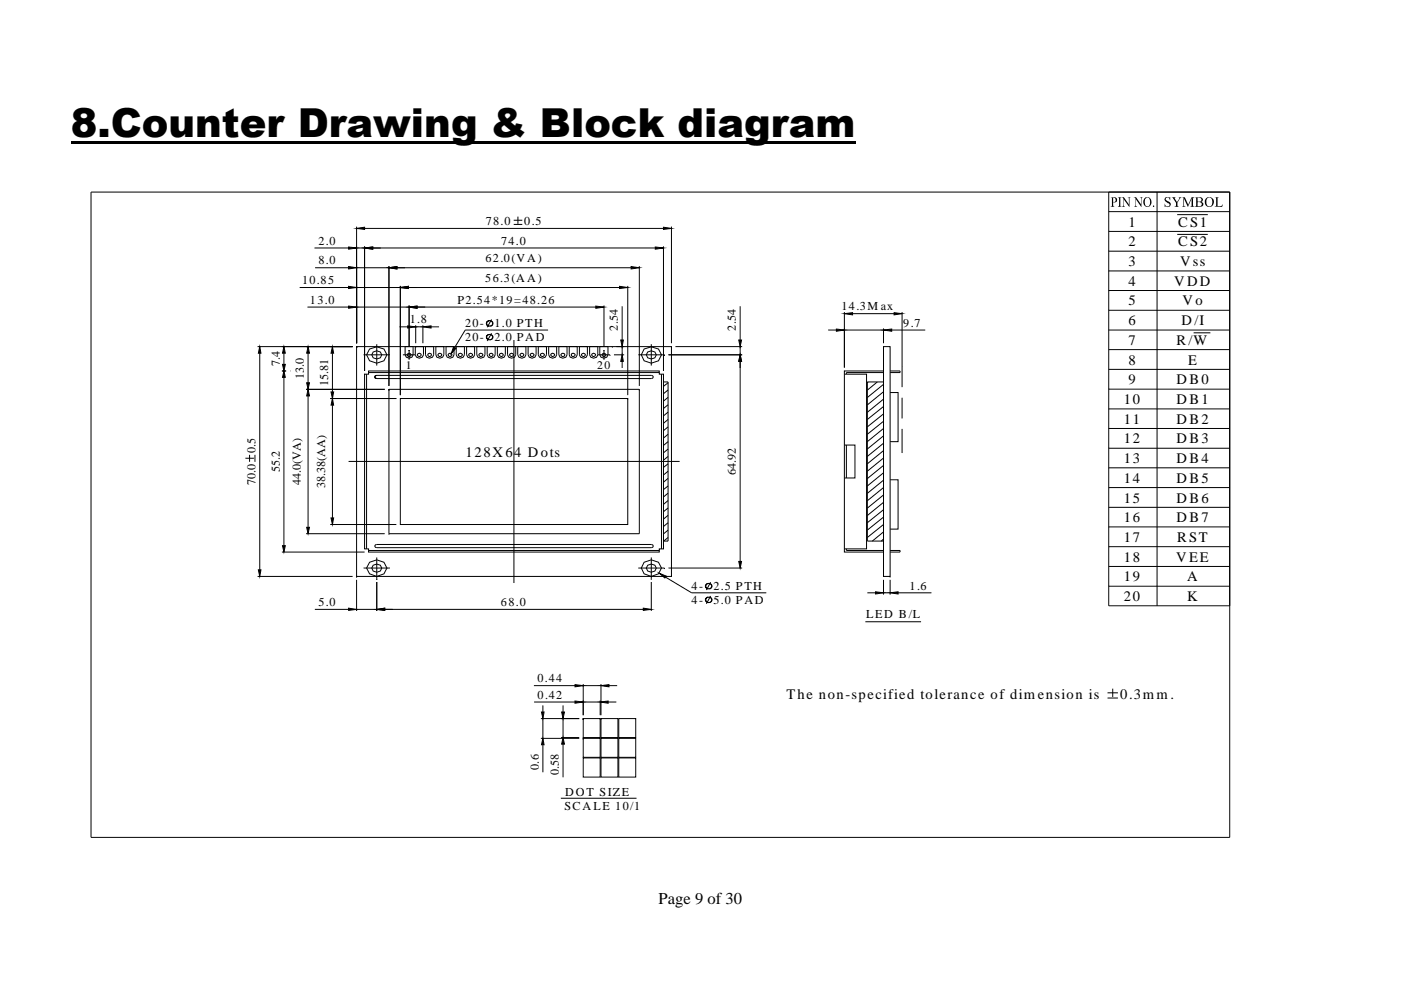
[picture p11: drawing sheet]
<svg xmlns="http://www.w3.org/2000/svg" width="297mm" height="210mm" viewBox="0 0 297 210" stroke-linecap="round" stroke-linejoin="round" font-family="sans-serif">
<path d="M15 30h166.4v.5h-166.4z" fill="#000"/>
<g fill="none" stroke="#000" stroke-width=".21">
<path d="M19.3 40.7h241.4v136.8h-241.4zM66.7 52.6h7.2M66.8 56.8h7.1M73.9 52.4l1.7 .2-1.7 .2zM73.9 56.5l1.7 .3-1.7 .2zM75.6 48.4l1.7-.2v.4zM75.6 48.4h.1M75.6 52.6h.1M75.6 56.8h.1M75.6 48v24.8M75.6 52.6h1.7M75.6 56.8h6.9"/>
<path d="M77.3 52.6l1.7-.2v.4zM77.3 48.4h63.4M77.3 52.2v26.5M79 52.6h59.9M82.5 56.8l1.7-.3v.5zM82.5 56.8h.1M82.5 56.4v25.4M84.2 56.8h49.6M108.9 46.7h1.8M108.9 47.6h1.8M109.8 45.9v1.6M133.8 56.5l1.7 .3-1.7 .2z"/>
<path d="M135.5 56.4v25.4M138.9 52.4l1.8 .2-1.8 .2zM140.7 48.2l1.7 .2-1.7 .2zM140.7 52.2v26.5M142.4 48v24.8M235.1 40.7v87.7h25.6M235.1 44.9h25.6M235.1 49.1h25.6M235.1 53.3h25.6M235.1 57.4h25.6M245.3 40.7v87.7M249.6 45.5h6.5"/>
<path d="M249.6 49.7h6.5M54.6 73.5h20.2M55.1 73.5l.2 1.4h-.5zM55.1 73.5h.1M55.1 74.9v45.9M59.8 78.7h.9M59.9 77.3h.6l-.3 1.4zM60.2 78.7l.3 1.3h-.6zM60.2 73.5l.3 1.4h-.6zM60.2 78.7h.1M60.2 73.5h.1M60.2 74.9v2.4"/>
<path d="M61.5 78.7h.1M63.5 61h10.4M65.2 65.1h8.7M65.3 73.5l.3 1.4h-.6zM65.3 73.5h.1M65.3 74.9v6.3M70.5 73.5l.2 1.4h-.5zM70.5 73.5h.1M70.5 74.9v8.2M73.9 64.9l1.7 .2-1.7 .3zM73.9 60.7l1.7 .3-1.7 .2zM75.6 73.5h66.8v48.7h-66.8z"/>
<path d="M75.6 73.5h.1M75.6 65.1h.1M75.6 61h.1M75.6 65.1h11.1M75.6 61h9.3M77.1 75.2h5.6M77.3 79.3h.8v-.6h61.7v.6h.9v37.1h-.9v.7h-61.7v-.7h-.8zM77.3 79.3h.1M77.7 79.3v37.1M78.1 79h61.7M78.4 74l1.5-.5 1.5 .5 .6 1.2-.6 1.3-1.5 .5-1.5-.5-.7-1.3zM79.1 74.6l.8-.2 .7 .2 .3 .6-.3 .7-.7 .2-.8-.2-.3-.7z"/>
<path d="M79.6 79.7l58.5-.1 .3 .1 .1 .2-.1 .3-.3 .1h-58.2l-.3-.1-.1-.3zM79.9 73v4.5M84.7 69.3h1.7M84.9 61l1.7-.3v.5zM84.9 60.6v23.2M85.4 75.2h2.6M85.9 73.5h1.7v1.7l-.3 .5-.6 .2-.6-.2-.2-.5zM86.4 69.1l1.7 .2-1.7 .3zM86.4 75l.3-.1 .3 .1 .2 .2-.2 .3-.3 .1-.3-.1-.1-.3zM86.6 61h44.8M86.7 65.1l1.7-.2v.5zM86.7 74.2h.1"/>
<path d="M86.7 65.1h.1M86.7 64.8v8.7M86.7 74.2v2.1M88 73.5h1.8v1.7l-.3 .5-.6 .2-.6-.2-.3-.5zM88.1 73.5h.1M88.1 69.3h.1M88.1 69v3.8M88.1 69.3h1.6M88.4 65.1h37.9M88.6 75l.3-.1 .3 .1 .1 .2-.1 .3-.3 .1-.3-.1-.1-.3zM89.7 69.3l1.7-.2v.5zM89.7 69v3.8"/>
<path d="M90.2 73.5h1.7v1.7l-.2 .5-.6 .2-.6-.2-.3-.5zM90.8 75l.3-.1 .3 .1v.5l-.3 .1-.3-.1-.1-.3zM91.4 69.3h1.7M92.4 73.5h1.7v1.7l-.3 .5-.5 .2-.7-.2-.2-.5zM93 75l.3-.1 .3 .1 .1 .2-.1 .3-.3 .1-.3-.1-.2-.3zM94.6 73.5h1.7v1.7l-.3 .5-.6 .2-.6-.2-.2-.5zM95.1 75l.3-.1 .3 .1 .1 .2-.1 .3-.3 .1-.3-.1-.1-.3zM96.1 73.6l.6 .2-1 1.2zM96.7 73.5h1.8v1.7l-.3 .5-.6 .2-.6-.2-.3-.5zM97.3 75l.3-.1 .4 .3-.4 .4-.3-.1-.1-.3zM98.9 73.5h1.7v1.7l-.2 .5-.6 .2-.6-.2-.3-.5zM99.5 75l.3-.1 .3 .1 .1 .2-.1 .3-.3 .1-.3-.1-.1-.3z"/>
<path d="M101.1 73.5h1.7v1.7l-.2 .5-.7 .2-.6-.2-.2-.5zM101.6 75l.3-.1 .5 .3-.1 .3-.4 .1-.3-.1-.1-.3zM103.3 73.5h1.7v1.7l-.3 .5-.6 .2-.6-.2-.2-.5zM103.7 68a.59 .59 0 0 0-.6 .7 .59 .59 0 0 0 .8 .4 .61 .61 0 0 0 .6-.8 .61 .61 0 0 0-1-.2 .56 .56 0 0 0-.3 .6 .56 .56 0 0 0 .5 .4M103.7 70.9a.59 .59 0 0 0-.6 .7 .59 .59 0 0 0 .8 .5 .61 .61 0 0 0 .6-.9 .61 .61 0 0 0-1-.2 .56 .56 0 0 0-.3 .6 .56 .56 0 0 0 .5 .5M103.8 75l.3-.1 .3 .1 .2 .2-.2 .3-.3 .1-.3-.1-.1-.3zM103.9 68a.58 .58 0 0 1 .5 .6 .58 .58 0 0 1-.5 .5M103.9 70.9a.57 .57 0 0 1 .5 .6 .57 .57 0 0 1-.5 .6M104.2 67.7l-.9 1.7M104.2 70.7l-.9 1.6M105.4 73.5h1.7v1.7l-.2 .5-.6 .2-.6-.2-.3-.5zM106 75l.3-.1 .3 .1 .1 .2-.1 .3-.3 .1-.3-.1-.1-.3z"/>
<path d="M107.6 73.5h1.7v1.7l-.2 .5-.6 .2-.6-.2-.3-.5zM108.2 75l.3-.1 .3 .1 .1 .2-.1 .3-.3 .1-.3-.1-.2-.3zM109 72.1v51.5M109.8 73.5h1.7v1.7l-.3 .5-.5 .2-.7-.2-.2-.5zM110.4 75l.3-.1 .3 .1 .1 .2-.1 .3-.3 .1-.3-.1-.2-.3zM112 73.5h1.7v1.7l-.3 .5-.6 .2-.6-.2-.2-.5zM112.5 75l.3-.1 .3 .1 .1 .2-.1 .3-.3 .1-.3-.1-.1-.3zM114.1 73.5h1.8v1.7l-.3 .5-.6 .2-.6-.2-.3-.5zM114.7 75l.3-.1 .4 .3-.4 .4-.3-.1-.1-.3zM116.2 70h-17.6l-2.2 3.7M116.3 73.5h1.7v1.7l-.2 .5-.6 .2-.6-.2-.3-.5zM116.9 75l.3-.1 .3 .1 .1 .2-.1 .3-.3 .1-.3-.1-.1-.3z"/>
<path d="M118.5 73.5h1.7v1.7l-.2 .5-.7 .2-.6-.2-.2-.5zM119 75l.3-.1 .4 .1v.5l-.4 .1-.3-.1-.1-.3zM120.7 73.5h1.7v1.7l-.3 .5-.6 .2-.6-.2-.2-.5zM121.2 75l.3-.1 .5 .3-.2 .3-.3 .1-.3-.1zM122.8 73.5h1.7v1.7l-.2 .5-.6 .2-.6-.2-.3-.5zM123.4 75l.3-.1 .3 .1 .1 .2-.1 .3-.3 .1-.3-.1-.1-.3zM125 73.5h1.7v1.7l-.2 .5-.6 .2-.6-.2-.3-.5zM125.6 75l.3-.1 .2 .1 .2 .2-.2 .3-.2 .1-.3-.1-.2-.3zM126.3 64.9l1.8 .2-1.8 .3zM126.7 75.2h2.6M127.2 73.5h1.7v1.7l-.3 .5-.5 .2-.7-.2-.2-.5zM127.8 75l.3-.1 .3 .1 .1 .2-.1 .3-.3 .1-.3-.1-.2-.3z"/>
<path d="M128.1 74.2h.1M128.1 64.8v8.7M128.1 74.2v2.1M129.3 75.2h.1M129.8 73.5h.1M130.2 75.2h2.1M130.7 73.5h1.6M131.4 60.7l1.7 .3-1.7 .2zM131.6 72.1h.6l-.3 1.4zM131.9 75.2l.3 1.4h-.6zM131.9 73.5h.1M131.9 64.9v7.2"/>
<path d="M131.9 73.5v1.7M131.9 76.6v1.4M133.1 60.6v23.2M135.3 75.2h5.6M136.6 74l1.5-.5 1.5 .5 .6 1.2-.6 1.3-1.5 .5-1.5-.5-.6-1.3zM137.3 74.6l.8-.2 .7 .2 .3 .6-.3 .7-.7 .2-.8-.2-.3-.7zM138.1 73v4.5M140.2 79.3v37.1M140.7 79.3h.1M140.9 75.2h.1M141.7 75.2h15.6M142.4 73.5h.1"/>
<path d="M143.2 73.5h14.1M156.6 72.1h.6l-.3 1.4zM156.9 75.2l.3 1.4h-.6zM156.9 75.2h.1M156.9 73.5h.1M156.9 64.9v7.2M156.9 73.5v1.7M156.9 76.6v42.4M175.6 70h1.7M177.3 69.8l1.7 .2-1.7 .2zM179 66.5l1.8-.2v.5zM179 79.3h4.7v37.1h-4.7"/>
<path d="M179 66.2v11.7M179 66.5h.1M179 78.7h.1M179 70h8.3M180.8 66.5h8.8M187.3 70l1.8-.2v.4zM187.3 73.5h1.4v48.7h-1.4zM187.3 78.7h-8.3v38.4h8.3M187.3 73.5h.1M187.3 79h-7.9v.3M187.3 69.6v3.2M188.7 78.7h2.1v.3h-2.1"/>
<path d="M189.1 70h7.1M189.6 66.3l1.7 .2-1.7 .3zM191.3 66.2v15.9M191.3 77.7h.1M235.1 70h25.6M235.1 61.6h25.6M235.1 65.8h25.6M235.1 74.1h25.6M235.1 78.3h25.6M253.1 70.6h3.5M52 97.2h1.8M52.9 96.4v1.5"/>
<path d="M54.1 96.4v1.5M60.2 80v35.7M64.9 82.5h16.7M65 81.2h.6l-.3 1.3zM65.3 82.5l.3 1.4h-.6zM65.3 82.5h.1M65.3 83.9v27.9M70 84.5h14M70.2 83.1h.5l-.2 1.4zM70.5 84.5l.2 1.4h-.5zM70.5 84.5h.1M70.5 85.9v23.9"/>
<path d="M73.9 97.8h70.2M82.5 82.5h.1M82.5 82.5h53M82.5 82.5v30.7M84.9 84.5h48.2v26.7h-48.2zM84.9 84.5h.1M133.1 84.5h.1M135.5 82.5h.1M135.5 82.5v30.7h-53M140.7 81h.9v33.7h-.9M141.6 81.2l-.9 .7M141.6 82.7l-.9 .8"/>
<path d="M141.6 84.2l-.9 .8M141.6 85.8l-.9 .8M141.6 87.4l-.9 .8M141.6 88.9l-.9 .8M141.6 90.5l-.9 .8M141.6 92.1l-.9 .8M141.6 93.6l-.9 .8M141.6 95.2l-.9 .8M141.6 96.8l-.9 .8M141.6 98.3l-.9 .8M141.6 99.9l-.9 .8M179 94.4h2.3v6.9h-2.3"/>
<path d="M179.4 94.4v6.9M184.1 81l-.2 .2M186 81l-2.1 1.7M187.3 81.5l-3.4 2.8M187.3 83.1l-3.4 2.8M187.3 84.6l-3.4 2.8M187.3 86.2l-3.4 2.7M187.3 87.8l-3.4 2.7M187.3 89.3l-3.4 2.8M187.3 90.8l-3.4 2.8M187.3 92.4l-3.4 2.8M187.3 94l-3.4 2.8"/>
<path d="M187.3 95.5l-3.4 2.8M187.3 97.1l-3.4 2.8M187.3 98.7l-3.4 2.8M187.3 81h-3.4v33.7h3.4M188.7 83.2h1.7v10.4h-1.7M191.3 84.3v4.4M191.3 90.9v5.2M235.1 82.5h25.6M235.1 86.7h25.6M235.1 90.8h25.6M235.1 95h25.6M235.1 99.2h25.6"/>
<path d="M59.8 117.1h17.5M59.9 115.7h.6l-.3 1.4zM64.9 113.2h16.7M65 111.8h.6l-.3 1.4zM70 111.2h14M70.2 109.8h.5l-.2 1.4zM78.1 117.1h.1M78.1 116.7h61.7M78.4 119.2l1.5-.5 1.5 .5 .6 1.2-.6 1.3-1.5 .5-1.5-.5-.7-1.3zM79.1 119.8l.8-.2 .7 .2 .3 .6-.3 .7-.7 .2-.8-.2-.3-.7zM79.6 115.5l58.5-.1 .3 .1 .1 .3-.1 .2-.3 .1h-58.2l-.3-.1-.1-.2zM79.9 118.2v4.5"/>
<path d="M82.5 113.2h.1M84.9 111.2h.1M136.6 119.2l1.5-.5 1.5 .5 .6 1.2-.6 1.3-1.5 .5-1.5-.5-.6-1.3zM137.3 119.8l.8-.2 .7 .2 .3 .6-.3 .7-.7 .2-.8-.2-.3-.7zM138.1 118.2v4.5M141.6 101.4l-.9 .8M141.6 103l-.9 .8M141.6 104.6l-.9 .8M141.6 106.1l-.9 .8M141.6 107.7l-.9 .8M141.6 109.3l-.9 .8M141.6 110.8l-.9 .8"/>
<path d="M141.6 112.4l-.9 .8M141.6 114l-.9 .7M156.6 119h.6l-.3 1.4zM179.4 116.4v.3h7.9M187.3 100.2l-3.4 2.8M187.3 101.8l-3.4 2.8M187.3 103.4l-3.4 2.8M187.3 104.9l-3.4 2.8M187.3 106.5l-3.4 2.8M187.3 108.1l-3.4 2.7M187.3 109.6l-3.4 2.8M187.3 111.2l-3.4 2.8"/>
<path d="M187.3 112.8l-2.3 1.9M187.3 114.3l-.4 .4M188.7 101.7h1.7v10.5h-1.7M188.7 116.7h2.1v.4h-2.1M235.1 115.9h25.6M235.1 111.7h25.6M235.1 107.6h25.6M235.1 103.4h25.6M54.6 122.2h20.2M54.8 120.8h.5l-.2 1.4zM66.8 129.2h7.1M73.9 128.9l1.7 .3-1.7 .2z"/>
<path d="M75.6 122.2h.1M75.6 129.2h.1M75.6 122.9v6.6M75.6 129.2h4.3M77.1 120.4h5.6M79.9 129.2l1.7-.3v.5zM79.9 122.7h.1M79.9 129.2h.1M79.9 123.4v6.1M81.6 129.2h54.8M135.3 120.4h5.6M136.4 128.9l1.7 .3-1.7 .2z"/>
<path d="M138.1 122.7h.1M138.1 123.4v6.1M139.8 121.5l1.5 .7-.3 .4zM140.9 120.4h.1M141.1 122.4l5.5 3.3h15.9M141.7 120.4h15.6M150.2 123.7a.59 .59 0 0 0-.6 .7 .59 .59 0 0 0 .8 .4 .6 .6 0 0 0 .4-.7 .6 .6 0 0 0-.8-.4 .6 .6 0 0 0-.2 .9l.4 .2M150.2 126.6a.59 .59 0 0 0-.6 .7 .59 .59 0 0 0 .8 .5 .62 .62 0 0 0 .5-.8 .62 .62 0 0 0-.9-.4 .62 .62 0 0 0-.2 .9l.4 .3M150.4 123.7a.58 .58 0 0 1 .5 .6 .58 .58 0 0 1-.5 .5M150.4 126.6a.57 .57 0 0 1 .5 .6 .57 .57 0 0 1-.5 .6M150.7 123.4l-.9 1.7M150.7 126.4l-.9 1.6"/>
<path d="M183.5 131.8h11.8M183.9 125.7h1.7M185.6 125.5l1.7 .2-1.7 .2zM187.3 125.7h1.4M187.3 122.9v3.2M187.3 122.2h.1M188.7 125.7l1.7-.2v.4zM188.7 122.2h.1M188.7 122.9v3.2M190.4 125.7h7.1M235.1 120.1h25.6M235.1 124.3h25.6"/>
<path d="M113.2 145.4h8.7M113.2 148.8h8.7M114.7 152.4h8.1M114.7 156.5h8.1M114.8 151h.6l-.3 1.4zM115.1 156.5l.3 1.4h-.6zM115.1 156.5h.1M115.1 149.6v1.4M115.1 152.4v4.1M115.1 157.9v5.8M119 156.4h3.8M119.1 151h.6l-.3 1.4z"/>
<path d="M119.4 156.4l.3 1.4h-.6zM119.4 156.4h.1M119.4 149.6v1.4M119.4 152.4v4M119.4 157.8v7M121.9 145.2l1.8 .2-1.8 .2zM121.9 148.6l1.8 .2-1.8 .3zM123.7 156.5h3.6v4.1h-3.6zM123.7 152.4h3.6v4h-3.6zM123.7 152.4h.1M123.7 156.5h.1M123.7 156.4h.1"/>
<path d="M123.7 145.4h.1M123.7 148.8h.1M123.7 145v6.6M123.7 145.4h3.7M123.7 148.8h3.6M127.3 148.8l1.6-.2v.5zM127.3 152.4h.1M127.3 148.5v3.1M127.4 156.5h3.6v4.1h-3.6zM127.4 152.4h3.6v4h-3.6zM127.4 145.4l1.7-.2v.4zM127.4 152.4h.1"/>
<path d="M127.4 145v6.6M128.9 148.8h1.8M129.1 145.4h1.7M131.2 156.5h3.6v4.1h-3.6zM131.2 152.4h3.6v4h-3.6zM234.8 146.9h2.2M234.8 148h2.2M235.9 146v1.8M118.9 169.2h16.1M123.7 160.7h3.6v4.1h-3.6zM127.4 160.7h3.6v4.1h-3.6zM131.2 160.7h3.6v4.1h-3.6z"/>
</g>
<g fill="#000">
<path d="M73.9 52.4l1.7 .2-1.7 .2zM73.9 56.5l1.7 .3-1.7 .2zM75.6 48.4l1.7-.2v.4zM77.3 52.6l1.7-.2v.4zM82.5 56.8l1.7-.3v.5zM133.8 56.5l1.7 .3-1.7 .2zM138.9 52.4l1.8 .2-1.8 .2zM140.7 48.2l1.7 .2-1.7 .2zM55.1 73.5l.2 1.4h-.5zM59.9 77.3h.6l-.3 1.4zM60.2 73.5l.3 1.4h-.6zM65.3 73.5l.3 1.4h-.6z"/>
<path d="M70.5 73.5l.2 1.4h-.5zM73.9 64.9l1.7 .2-1.7 .3zM73.9 60.7l1.7 .3-1.7 .2zM86.4 69.1l1.7 .2-1.7 .3zM84.9 61l1.7-.3v.5zM86.7 65.1l1.7-.2v.5zM89.7 69.3l1.7-.2v.5zM96.1 73.6l.6 .2-1 1.2zM126.3 64.9l1.8 .2-1.8 .3zM131.4 60.7l1.7 .3-1.7 .2zM131.9 75.2l.3 1.4h-.6zM131.6 72.1h.6l-.3 1.4z"/>
<path d="M156.9 75.2l.3 1.4h-.6zM156.6 72.1h.6l-.3 1.4zM177.3 69.8l1.7 .2-1.7 .2zM179 66.5l1.8-.2v.5zM187.3 70l1.8-.2v.4zM189.6 66.3l1.7 .2-1.7 .3zM60.2 78.7l.3 1.3h-.6zM65.3 82.5l.3 1.4h-.6zM65 81.2h.6l-.3 1.3zM70.5 84.5l.2 1.4h-.5zM70.2 83.1h.5l-.2 1.4zM59.9 115.7h.6l-.3 1.4z"/>
<path d="M65 111.8h.6l-.3 1.4zM70.2 109.8h.5l-.2 1.4zM156.6 119h.6l-.3 1.4zM54.8 120.8h.5l-.2 1.4zM73.9 128.9l1.7 .3-1.7 .2zM79.9 129.2l1.7-.3v.5zM136.4 128.9l1.7 .3-1.7 .2zM139.8 121.5l1.5 .7-.3 .4zM185.6 125.5l1.7 .2-1.7 .2zM188.7 125.7l1.7-.2v.4zM114.8 151h.6l-.3 1.4zM115.1 156.5l.3 1.4h-.6z"/>
<path d="M119.1 151h.6l-.3 1.4zM119.4 156.4l.3 1.4h-.6zM121.9 145.2l1.8 .2-1.8 .2zM121.9 148.6l1.8 .2-1.8 .3zM127.3 148.8l1.6-.2v.5zM127.4 145.4l1.7-.2v.4z"/>
<path d="M235.8 41.9h.4l-.2 .1v.8h.2l-.2 .1v.6l.3 .4h-.8l.3-.2z" fill-rule="evenodd"/>
<path d="M235.5 41.8a1.25 1.25 0 0 1 1.2 .2 .58 .58 0 0 1 0 .7 .58 .58 0 0 1-.7 .2 .49 .49 0 0 0 .6-.4 .49 .49 0 0 0-.4-.6z" fill-rule="evenodd"/>
<path d="M237 41.8h.8l-.3 .2v1.7l.3 .2h-.8l.3-.4v-1.3z" fill-rule="evenodd"/>
<path d="M238.2 42.1l.1 1.6 .2 .2h-.6l.3-.4z" fill-rule="evenodd"/>
<path d="M237.8 41.8h.5l1 1.5 .1 .6-1.2-1.8z" fill-rule="evenodd"/>
<path d="M239.1 41.8h.6l-.2 .2v1.9l-.2-2z" fill-rule="evenodd"/>
<path d="M240.7 42.1l.2 1.6 .2 .2h-.6l.2-.4z" fill-rule="evenodd"/>
<path d="M240.4 41.8h.5l1 1.5 .1 .6-1.3-1.8z" fill-rule="evenodd"/>
<path d="M241.7 41.8h.6l-.3 .4v1.7l-.1-1.7v-.3z" fill-rule="evenodd"/>
<path d="M242.6 42.1l.5-.3h.4a1.03 1.03 0 0 0-.7 1.5l.3 .4 .4 .2a1.05 1.05 0 0 1-1-.6 1.05 1.05 0 0 1 .1-1.2z" fill-rule="evenodd"/>
<path d="M243.3 41.9a.9 .9 0 0 1 .8 1.2l-.2 .4a.45 .45 0 0 1-.6 .3l.4-.2a1.11 1.11 0 0 0-.4-1.7z" fill-rule="evenodd"/>
<path d="M244.5 43.6h.2v.3h-.2z" fill-rule="evenodd"/>
<path d="M246.9 43.2l.4 .5 .3 .1-.7 .1z" fill-rule="evenodd"/>
<path d="M247.1 41.9l.2-.1 .6 .1-.7 .1v.4l.4 .3a.66 .66 0 0 1 .5 .9 .66 .66 0 0 1-1 .2l.7-.1 .2-.2-.2-.4-.6-.3a.57 .57 0 0 1-.1-.9z" fill-rule="evenodd"/>
<path d="M247.5 41.9l.6-.1v.7l-.3-.5z" fill-rule="evenodd"/>
<path d="M248.4 41.8h.9l-.3 .2a2.38 2.38 0 0 1 .7 1.7l.2 .2h-.9l.3-.2v-.2a2.4 2.4 0 0 0-.8-1.6z" fill-rule="evenodd"/>
<path d="M249.8 41.8l.7 .1-.2 .1-.7 1v-.2l.5-.8z" fill-rule="evenodd"/>
<path d="M250.9 42l.1 .1 .1 1.6 .2 .2h-.6l.2-.2z" fill-rule="evenodd"/>
<path d="M250.7 41.8h.5l.7 1.6-.1 .5-.8-1.8z" fill-rule="evenodd"/>
<path d="M252.6 42.1l.4-.1-.1 1.5 .1 .2 .2 .2h-.8l.2-.2z" fill-rule="evenodd"/>
<path d="M252.6 41.8l.6 .1-.6 .2-.8 1.8z" fill-rule="evenodd"/>
<path d="M253.4 41.9h.8l-.3 .1v.7l.9 .1-.9 .1v.8l.9 .1-1.5 .1 .3-.2v-.2v-1.3v-.3z" fill-rule="evenodd"/>
<path d="M253.3 41.8h.9a.56 .56 0 0 1 .7 .3 .56 .56 0 0 1-.1 .7h-.6l.5-.3 .1-.2-.2-.3z" fill-rule="evenodd"/>
<path d="M254.2 42.8h.5l.4 .4v.4l-.3 .2-.5-.1a.45 .45 0 0 0 .4-.1 .45 .45 0 0 0 .1-.5z" fill-rule="evenodd"/>
<path d="M255.6 42.1l.3-.2 .8-.1a1.08 1.08 0 0 0-1 .8 1.08 1.08 0 0 0 .5 1.1l.5 .2a1.05 1.05 0 0 1-1.2-.5 1.05 1.05 0 0 1 .1-1.3z" fill-rule="evenodd"/>
<path d="M256.4 41.9a.92 .92 0 0 1 .9 .4 .92 .92 0 0 1 0 1l-.4 .5h-.5a1.03 1.03 0 0 0 .6-1 1.03 1.03 0 0 0-.6-.9z" fill-rule="evenodd"/>
<path d="M257.6 41.8h.8l-.3 .2v1.6l.3 .1-.8 .1 .2-.1v-.2v-1.3v-.3z" fill-rule="evenodd"/>
<path d="M257.6 43.8l1.3-.1 .4-.4-.2 .6z" fill-rule="evenodd"/>
</g>
<text font-size="8.5" x="15" y="29">8.Counter Drawing &amp; Block diagram</text>
<text font-size="3.5" x="139.6" y="191.6">Page 9 of 30</text>
<g font-size="3.1">
<text x="239.3" y="52.2">2</text>
<text x="239.3" y="48">1</text>
<text x="249.8" y="52.2">CS2</text>
<text x="249.8" y="48">CS1</text>
<text x="239.3" y="56.4">3</text>
<text x="250.2" y="56.4">V ss</text>
<text x="239.3" y="64.8">5</text>
<text x="239.3" y="60.6">4</text>
<text x="249" y="60.6">VD D</text>
<text x="250.7" y="64.8">Vo</text>
<text x="239.3" y="69">6</text>
<text x="250.5" y="69">D /I</text>
<text x="239.3" y="77.3">8</text>
<text x="239.3" y="73.1">7</text>
<text x="249.5" y="73.1">R/W</text>
<text x="251.9" y="77.3">E</text>
<text x="239.3" y="81.5">9</text>
<text x="249.5" y="81.5">D B0</text>
<text x="238.3" y="85.6">10</text>
<text x="238.3" y="89.8">11</text>
<text x="249.5" y="85.6">D B1</text>
<text x="249.5" y="89.8">D B2</text>
<text x="238.3" y="94">12</text>
<text x="249.5" y="94">D B3</text>
<text x="98.7" y="96.9">128X64 Dots</text>
<text x="238.3" y="98.2">13</text>
<text x="249.5" y="98.2">D B4</text>
<text x="238.3" y="102.4">14</text>
<text x="238.3" y="106.6">15</text>
<text x="249.5" y="102.4">D B5</text>
<text x="249.5" y="106.6">D B6</text>
<text x="238.3" y="110.7">16</text>
<text x="249.5" y="110.7">D B7</text>
<text x="238.3" y="119.1">18</text>
<text x="238.3" y="114.9">17</text>
<text x="249.3" y="119.1">V EE</text>
<text x="249.6" y="114.9">RST</text>
<text x="238.3" y="123.3">19</text>
<text x="251.7" y="123.3">A</text>
<text x="238.3" y="127.4">20</text>
<text x="251.7" y="127.4">K</text>
<text x="166.7" y="148.1">The non-specified tolerance of dim ension is</text>
<text x="237.5" y="148.1">0.3m m.</text>
</g>
<g font-size="2.6">
<text x="103" y="47.7">78.0</text>
<text x="111.2" y="47.7">0.5</text>
<text x="67.5" y="51.9">2.0</text>
<text x="106.3" y="51.9">74.0</text>
<text x="67.5" y="56">8.0</text>
<text x="102.9" y="59.7">56.3(AA)</text>
<text x="102.9" y="55.5">62.0(VA)</text>
<text x="64" y="60.2">10.85</text>
<text x="65.7" y="64.4">13.0</text>
<text x="97" y="64.4">P2.54*19=48.26</text>
<text x="178.4" y="65.8">14.3M ax</text>
<text x="86.9" y="68.6">1.8</text>
<text x="98.6" y="69.4">20-</text>
<text x="104.9" y="69.4">1.0 PTH</text>
<text x="131" y="70.1" transform="rotate(-90 131 70.1)">2.54</text>
<text x="156" y="70.1" transform="rotate(-90 156 70.1)">2.54</text>
<text x="191.5" y="69.3">9.7</text>
<text x="59.3" y="77.7" transform="rotate(-90 59.3 77.7)">7.4</text>
<text x="98.6" y="72.3">20-</text>
<text x="104.9" y="72.3">2.0 PAD</text>
<text x="64.4" y="80.4" transform="rotate(-90 64.4 80.4)">13.0</text>
<text x="69.6" y="81.9" transform="rotate(-90 69.6 81.9)">15.81</text>
<text x="54.2" y="96.1" transform="rotate(-90 54.2 96.1)">0.5</text>
<text x="59.3" y="100.2" transform="rotate(-90 59.3 100.2)">55.2</text>
<text x="156" y="100.8" transform="rotate(-90 156 100.8)">64.92</text>
<text x="54.2" y="102.8" transform="rotate(-90 54.2 102.8)">70.0</text>
<text x="63.8" y="102.8" transform="rotate(-90 63.8 102.8)">44.0(VA)</text>
<text x="68.9" y="103.5" transform="rotate(-90 68.9 103.5)">38.38(AA)</text>
<text x="146.6" y="125.1">4-</text>
<text x="151.3" y="125.1">2.5 PTH</text>
<text x="192.8" y="125">1.6</text>
<text x="67.5" y="128.5">5.0</text>
<text x="106.2" y="128.5">68.0</text>
<text x="146.6" y="128">4-</text>
<text x="151.3" y="128">5.0 PAD</text>
<text x="183.6" y="131">LED B/L</text>
<text x="114" y="144.7">0.44</text>
<text x="114" y="148.2">0.42</text>
<text x="114.2" y="163.2" transform="rotate(-90 114.2 163.2)">0.6</text>
<text x="118.5" y="164.3" transform="rotate(-90 118.5 164.3)">0.58</text>
<text x="119.7" y="171.7">SCALE 10/1</text>
<text x="119.8" y="168.7">DOT SIZE</text>
</g>
<g font-size="2.5">
<text x="86.1" y="78.3">1</text>
<text x="126.6" y="78.3">20</text>
</g>
</svg>
